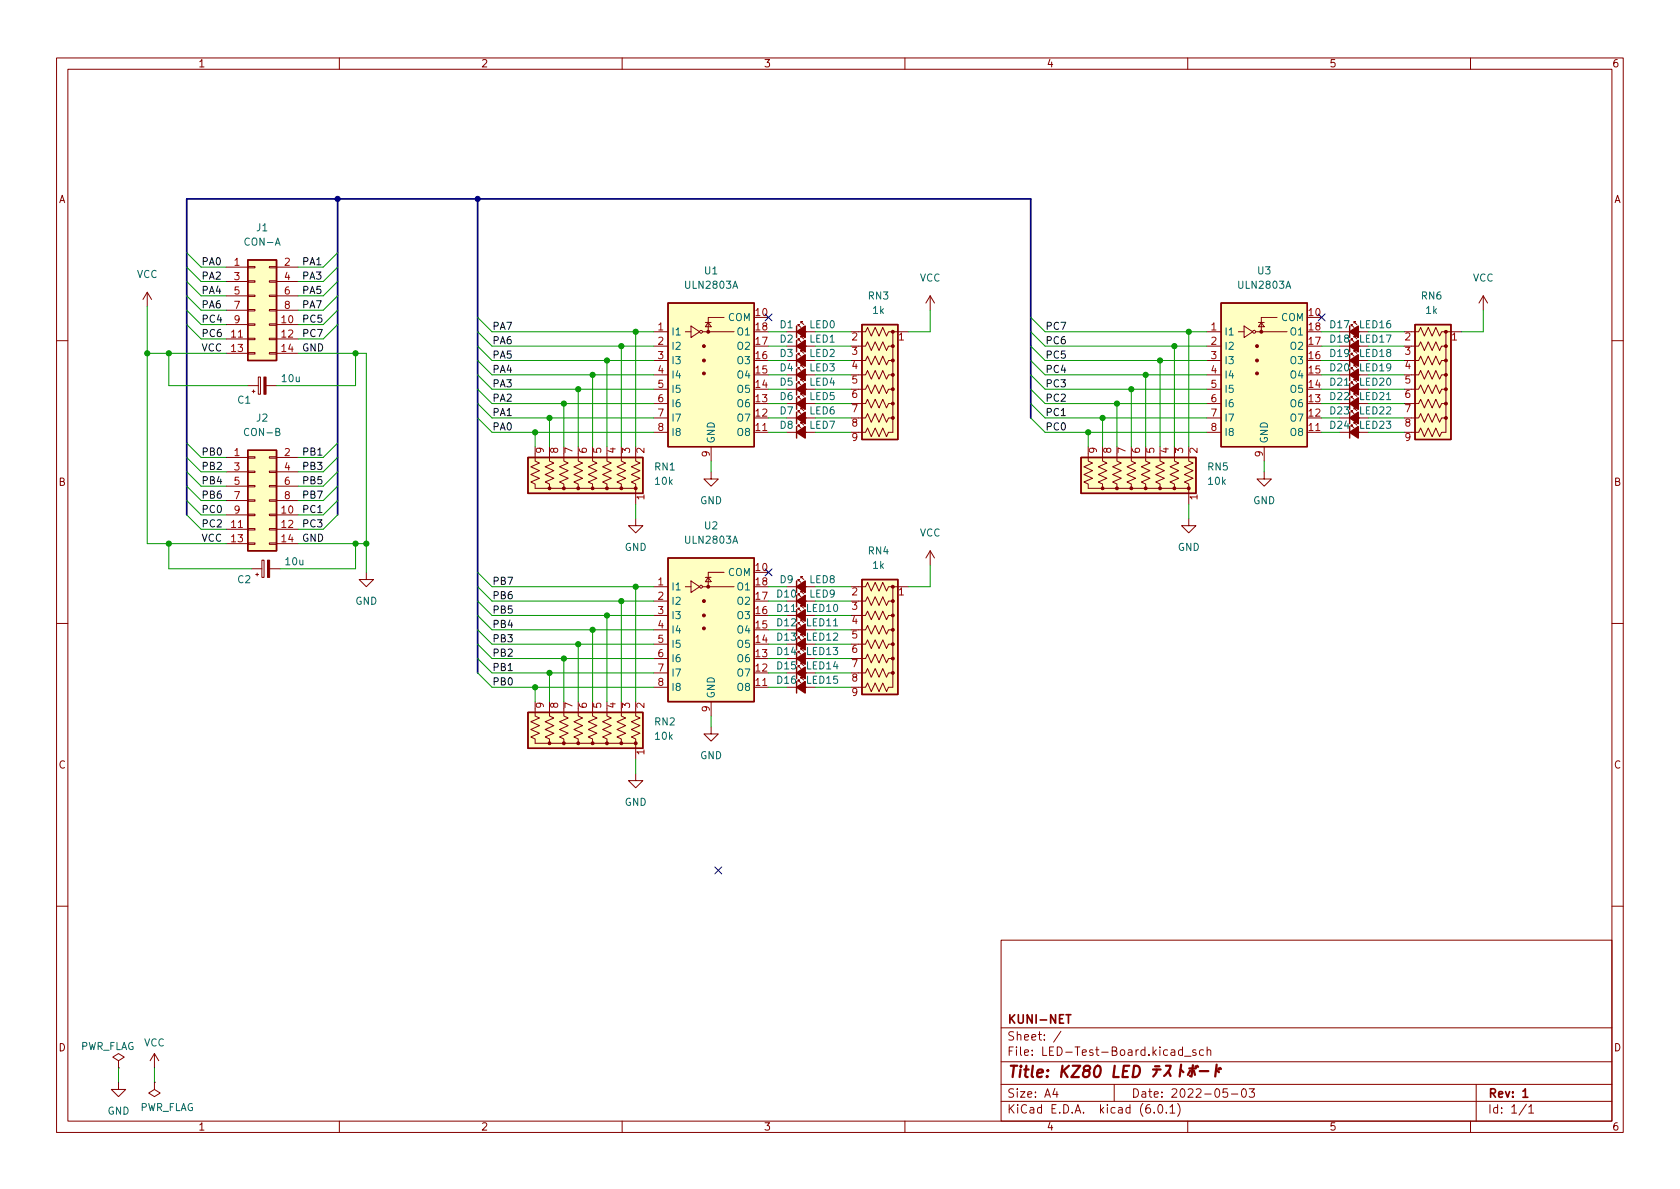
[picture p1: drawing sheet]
<svg xmlns="http://www.w3.org/2000/svg" width="297mm" height="210mm" viewBox="0 0 297 210" stroke-linecap="round" stroke-linejoin="round" font-family="sans-serif">
<g fill="none" stroke="#840000" stroke-width=".18">
<path d="M10 10.2h277v190.1h-277zM12 12.2h273v186.1h-273zM60 10.2v2M110 10.2v2M160 10.2v2M210 10.2v2M260 10.2v2M26 51.7l-.7 1.3M26 51.7v2.5M26 51.7l.8 1.3M40 47.2h3.8M40 57.4h3.8"/>
<path d="M40 59.9h3.8M40 49.8h3.8M40 52.3h3.8M40 54.9h3.8M43.8 59.8h1.3v.3h-1.3zM43.8 57.3h1.3v.2h-1.3zM43.8 54.7h1.3v.3h-1.3zM43.8 52.2h1.3v.2h-1.3zM43.8 49.7h1.3v.2h-1.3zM43.8 47.1h1.3v.3h-1.3zM47.6 59.8h1.3v.3h-1.3zM47.6 57.3h1.3v.2h-1.3z"/>
<path d="M47.6 54.7h1.3v.3h-1.3zM47.6 52.2h1.3v.2h-1.3zM47.6 49.7h1.3v.2h-1.3zM47.6 47.1h1.3v.3h-1.3zM48.9 47.2h3.8M48.9 57.4h3.8M48.9 59.9h3.8M48.9 49.8h3.8M48.9 52.3h3.8M48.9 54.9h3.8M115.6 58.7h2.5M121.2 58.7h1"/>
<path d="M122.2 57.7l1.5 1-1.5 1zM124.2 58.7h5.6M124.7 57h1M125.2 57l.5 .8h-1zM128 56.1h-2.8v2.6M139.1 58.7h5M141.1 57.7v-.3h.3h-.3l.5 .5M141.6 59.7v-.3h.3h-.3l.5 .5M141.6 57.1v-.2h.3h-.3l.5 .5M151.8 58.7h1.2l.4-.8 .7 1.5 .6-1.5 .7 1.5 .7-1.5 .6 1.5 .4-.7h.8v17.7h-.8l-.4 .8-.6-1.5-.7 1.5-.7-1.5-.6 1.5-.7-1.5-.4 .7h-1.2M158.1 58.7h2.6M164.5 52.3v2.6"/>
<path d="M164.5 52.3l-.8 1.3M164.5 52.3l.7 1.3M213.4 58.7h2.5M218.9 58.7h1.1M220 57.7l1.5 1-1.5 1zM222 58.7h5.6M222.5 57h1M223 57l.5 .8h-1zM225.8 56.1h-2.8v2.6M236.9 58.7h3.5M238.9 57.7v-.3h.2h-.2l.5 .5M239.4 59.7v-.3h.2h-.2l.5 .5"/>
<path d="M239.4 57.1v-.2h.2h-.2l.5 .5M249.6 58.7h1.2l.4-.8 .6 1.5 .7-1.5 .7 1.5 .7-1.5 .6 1.5 .4-.7h.8v17.7h-.8l-.4 .8-.6-1.5-.7 1.5-.7-1.5-.7 1.5-.6-1.5-.4 .7h-1.2M255.9 58.7h2.5M262.3 52.3l-.8 1.3M262.3 52.3v2.6M262.3 52.3l.7 1.3M10 60.2h2M40 62.5h3.8M43.8 62.4h1.3v.2h-1.3zM43.8 68.2h1.9M44.6 69.2h.5M44.8 69v.5"/>
<path d="M45.7 66.7h.4v3h-.4zM47 68.2h1.9M47.6 62.4h1.3v.2h-1.3zM48.9 62.5h3.8M115.6 76.4h2.5M115.6 61.2h2.5M115.6 63.7h2.5M115.6 66.3h2.5M115.6 68.8h2.5M115.6 71.4h2.5M115.6 73.9h2.5M125.7 79v2.5"/>
<path d="M133.3 76.4h2.6M139.1 76.4h5M139.1 61.2h5M139.1 63.7h5M139.1 66.3h5M139.1 68.8h5M139.1 71.4h5M139.1 73.9h5M141.1 62.7v-.2h.3h-.3l.5 .5M141.1 67.8v-.2h.3h-.3l.5 .5M141.1 65.3v-.3h.3h-.3l.5 .5M141.1 75.4v-.2h.3h-.3l.5 .5"/>
<path d="M141.1 60.2v-.3h.3h-.3l.5 .5M141.1 70.4v-.3h.3h-.3l.5 .5M141.1 72.9v-.3h.3h-.3l.5 .5M141.6 62.2v-.2h.3h-.3l.5 .5M141.6 67.3v-.2h.3h-.3l.5 .5M141.6 64.8v-.3h.3h-.3l.5 .5M141.6 74.9v-.2h.3h-.3l.5 .5M141.6 69.8v-.2h.3h-.3l.5 .5M141.6 72.4v-.3h.3h-.3l.5 .5M151.8 61.2h1.2l.4-.8 .7 1.6 .6-1.6 .7 1.6 .7-1.6 .6 1.6 .4-.8h.8M151.8 63.7h1.2l.4-.7 .7 1.5 .6-1.5 .7 1.5 .7-1.5 .6 1.5 .4-.8h.8M151.8 66.3h1.2l.4-.8 .7 1.6 .6-1.6 .7 1.6 .7-1.6 .6 1.6 .4-.8h.8"/>
<path d="M151.8 68.8h1.2l.4-.7 .7 1.5 .6-1.5 .7 1.5 .7-1.5 .6 1.5 .4-.8h.8M151.8 71.4h1.2l.4-.8 .7 1.5 .6-1.5 .7 1.5 .7-1.5 .6 1.5 .4-.7h.8M151.8 73.9h1.2l.4-.8 .7 1.6 .6-1.6 .7 1.6 .7-1.6 .6 1.6 .4-.8h.8M213.4 76.4h2.5M213.4 61.2h2.5M213.4 63.7h2.5M213.4 66.3h2.5M213.4 68.8h2.5M213.4 71.4h2.5M213.4 73.9h2.5M223.5 79v2.5M231.1 76.4h2.6"/>
<path d="M236.9 76.4h3.5M236.9 68.8h3.5M236.9 71.4h5M238.6 61.2h3.3M238.6 63.7h1.8M238.6 66.3h1.8M238.6 73.9h3.3M238.9 72.9v-.3h.2h-.2l.5 .5M238.9 70.4v-.3h.2h-.2l.5 .5M238.9 65.3v-.3h.2h-.2l.5 .5M238.9 60.2v-.3h.2h-.2l.5 .5M238.9 67.8v-.2h.2h-.2l.5 .5"/>
<path d="M238.9 62.7v-.2h.2h-.2l.5 .5M238.9 75.4v-.2h.2h-.2l.5 .5M239.4 72.4v-.3h.2h-.2l.5 .5M239.4 69.8v-.2h.2h-.2l.5 .5M239.4 64.8v-.3h.2h-.2l.5 .5M239.4 67.3v-.2h.2h-.2l.5 .5M239.4 62.2v-.2h.2h-.2l.5 .5M239.4 74.9v-.2h.2h-.2l.5 .5M249.6 61.2h1.2l.4-.8 .6 1.6 .7-1.6 .7 1.6 .7-1.6 .6 1.6 .4-.8h.8M249.6 63.7h1.2l.4-.7 .6 1.5 .7-1.5 .7 1.5 .7-1.5 .6 1.5 .4-.8h.8M249.6 66.3h1.2l.4-.8 .6 1.6 .7-1.6 .7 1.6 .7-1.6 .6 1.6 .4-.8h.8M249.6 68.8h1.2l.4-.7 .6 1.5 .7-1.5 .7 1.5 .7-1.5 .6 1.5 .4-.8h.8"/>
<path d="M249.6 71.4h1.2l.4-.8 .6 1.5 .7-1.5 .7 1.5 .7-1.5 .6 1.5 .4-.7h.8M249.6 73.9h1.2l.4-.8 .6 1.6 .7-1.6 .7 1.6 .7-1.6 .6 1.6 .4-.8h.8M285 60.2h2M40 80.9h3.8M40 91.1h3.8M40 93.6h3.8M40 96.1h3.8M40 83.4h3.8M40 86h3.8M40 88.5h3.8M43.8 96h1.3v.3h-1.3zM43.8 93.5h1.3v.2h-1.3z"/>
<path d="M43.8 90.9h1.3v.3h-1.3zM43.8 88.4h1.3v.2h-1.3zM43.8 85.8h1.3v.3h-1.3zM43.8 83.3h1.3v.3h-1.3zM43.8 80.8h1.3v.2h-1.3zM46.3 99.1h.4v3h-.4zM47.6 96h1.3v.3h-1.3zM47.6 93.5h1.3v.2h-1.3zM47.6 90.9h1.3v.3h-1.3zM47.6 88.4h1.3v.2h-1.3zM47.6 85.8h1.3v.3h-1.3zM47.6 83.3h1.3v.3h-1.3z"/>
<path d="M47.6 80.8h1.3v.2h-1.3zM48.9 80.9h3.8M48.9 91.1h3.8M48.9 93.6h3.8M48.9 96.1h3.8M48.9 83.4h3.8M48.9 86h3.8M48.9 88.5h3.8M94.6 80.3v1.2l.8 .4-1.5 .6 1.5 .7-1.5 .7 1.5 .7-1.5 .6 .7 .4v.8h17.8v-.8l-.8-.4 1.6-.6-1.6-.7 1.6-.7-1.6-.7 1.6-.6-.8-.4v-1.2M97.2 80.3v1.2l.7 .4-1.5 .6 1.5 .7-1.5 .7 1.5 .7-1.5 .6 .8 .4v.8M99.7 80.3v1.2l.8 .4-1.6 .6 1.6 .7-1.6 .7 1.6 .7-1.6 .6 .8 .4v.8M102.2 80.3v1.2l.8 .4-1.5 .6 1.5 .7-1.5 .7 1.5 .7-1.5 .6 .7 .4v.8"/>
<path d="M104.8 80.3v1.2l.7 .4-1.5 .6 1.5 .7-1.5 .7 1.5 .7-1.5 .6 .8 .4v.8M107.3 80.3v1.2l.8 .4-1.5 .6 1.5 .7-1.5 .7 1.5 .7-1.5 .6 .7 .4v.8M109.9 80.3v1.2l.7 .4-1.5 .6 1.5 .7-1.5 .7 1.5 .7-1.5 .6 .8 .4v.8M112.4 91.7v1.3h1.3l-1.3 1.2-1.3-1.2h1.3M112.4 86.6v2.5M125.7 83.4v1.3h1.3l-1.3 1.3-1.2-1.3h1.2M164.5 97.4l-.8 1.3M164.5 97.4v2.5M164.5 97.4l.7 1.3M192.4 80.3v1.2l.8 .4-1.6 .6 1.6 .7-1.6 .7 1.6 .7-1.6 .6 .8 .4v.8h17.8v-.8l-.8-.4 1.5-.6-1.5-.7 1.5-.7-1.5-.7 1.5-.6-.7-.4v-1.2M194.9 80.3v1.2l.8 .4-1.5 .6 1.5 .7-1.5 .7 1.5 .7-1.5 .6 .7 .4v.8M197.5 80.3v1.2l.7 .4-1.5 .6 1.5 .7-1.5 .7 1.5 .7-1.5 .6 .8 .4v.8"/>
<path d="M200 80.3v1.2l.8 .4-1.5 .6 1.5 .7-1.5 .7 1.5 .7-1.5 .6 .7 .4v.8M202.6 80.3v1.2l.7 .4-1.5 .6 1.5 .7-1.5 .7 1.5 .7-1.5 .6 .8 .4v.8M205.1 80.3v1.2l.8 .4-1.6 .6 1.6 .7-1.6 .7 1.6 .7-1.6 .6 .8 .4v.8M207.6 80.3v1.2l.8 .4-1.5 .6 1.5 .7-1.5 .7 1.5 .7-1.5 .6 .7 .4v.8M210.2 91.7v1.3h1.3l-1.3 1.2-1.3-1.2h1.3M210.2 86.6v2.5M223.5 83.4v1.3h1.3l-1.3 1.3-1.3-1.3h1.3M10 110.2h2M44.4 100.6h1.9M45.2 101.6h.5M45.5 101.3v.5M47.7 100.6h1.8"/>
<path d="M64.8 101.2v1.3h1.2l-1.2 1.3-1.3-1.3h1.3M115.6 116.5h2.5M115.6 113.9h2.5M115.6 106.3h2.5M115.6 103.8h2.5M115.6 108.8h2.5M115.6 111.4h2.5M115.6 119h2.5M121.2 103.8h1M122.2 102.7l1.5 1.1-1.5 1zM124.2 103.8h5.6M124.7 102.1h1"/>
<path d="M125.2 102.1l.5 .8h-1zM128 101.2h-2.8v2.6M139.1 116.5h3.5M139.1 103.8h5M139.1 108.8h3.5M139.1 111.4h5M140.8 113.9h3.3M140.8 106.3h3.3M140.8 119h3.3M141.1 115.4v-.2h.3h-.3l.5 .5M141.1 112.9v-.3h.3h-.3l.5 .6M141.1 105.3v-.3h.3h-.3l.5 .5"/>
<path d="M141.1 102.7v-.2h.3h-.3l.5 .5M141.1 107.8v-.2h.3h-.3l.5 .5M141.1 110.4v-.3h.3h-.3l.5 .5M141.1 118v-.3h.3h-.3l.5 .5M141.6 114.9v-.2h.3h-.3l.5 .5M141.6 112.4v-.3h.3h-.3l.5 .5M141.6 104.8v-.3h.3h-.3l.5 .5M141.6 102.2v-.2h.3h-.3l.5 .5M141.6 107.3v-.2h.3h-.3l.5 .5M141.6 109.8v-.2h.3h-.3l.5 .5M141.6 117.5v-.3h.3h-.3l.5 .5M151.8 103.8h1.2l.4-.8 .7 1.5 .6-1.5 .7 1.5 .7-1.5 .6 1.5 .4-.7h.8v17.7h-.8l-.4 .8-.6-1.5-.7 1.5-.7-1.5-.6 1.5-.7-1.5-.4 .7h-1.2"/>
<path d="M151.8 106.3h1.2l.4-.8 .7 1.6 .6-1.6 .7 1.6 .7-1.6 .6 1.6 .4-.8h.8M151.8 108.8h1.2l.4-.7 .7 1.5 .6-1.5 .7 1.5 .7-1.5 .6 1.5 .4-.8h.8M151.8 111.4h1.2l.4-.8 .7 1.5 .6-1.5 .7 1.5 .7-1.5 .6 1.5 .4-.7h.8M151.8 113.9h1.2l.4-.7 .7 1.5 .6-1.5 .7 1.5 .7-1.5 .6 1.5 .4-.8h.8M151.8 116.5h1.2l.4-.8 .7 1.5 .6-1.5 .7 1.5 .7-1.5 .6 1.5 .4-.7h.8M151.8 119h1.2l.4-.8 .7 1.6 .6-1.6 .7 1.6 .7-1.6 .6 1.6 .4-.8h.8M158.1 103.8h2.6M285 110.2h2M94.6 125.3v1.3l.8 .4-1.5 .6 1.5 .7-1.5 .7 1.5 .7-1.5 .6 .7 .4v.7h17.8v-.7l-.8-.4 1.6-.6-1.6-.7 1.6-.7-1.6-.7 1.6-.6-.8-.4v-1.3M97.2 125.3v1.3l.7 .4-1.5 .6 1.5 .7-1.5 .7 1.5 .7-1.5 .6 .8 .4v.7M99.7 125.3v1.3l.8 .4-1.6 .6 1.6 .7-1.6 .7 1.6 .7-1.6 .6 .8 .4v.7M102.2 125.3v1.3l.8 .4-1.5 .6 1.5 .7-1.5 .7 1.5 .7-1.5 .6 .7 .4v.7"/>
<path d="M104.8 125.3v1.3l.7 .4-1.5 .6 1.5 .7-1.5 .7 1.5 .7-1.5 .6 .8 .4v.7M107.3 125.3v1.3l.8 .4-1.5 .6 1.5 .7-1.5 .7 1.5 .7-1.5 .6 .7 .4v.7M109.9 125.3v1.3l.7 .4-1.5 .6 1.5 .7-1.5 .7 1.5 .7-1.5 .6 .8 .4v.7M112.4 136.8v1.2h1.3l-1.3 1.3-1.3-1.3h1.3M112.4 131.7v2.5M115.6 121.5h2.5M125.7 128.5v1.3h1.3l-1.3 1.3-1.2-1.3h1.2M125.7 124.1v2.5M133.3 121.5h2.6M140.8 121.5h1.8M141.1 120.5v-.2h.3h-.3l.5 .5M141.6 120v-.2h.3h-.3l.5 .5"/>
<path d="M10 160.2h2M177 166.3h108v32h-108zM285 160.2h2M21 187.6l1-.7-1-.6-1.1 .6 1.1 .7v1.2M21 188.8h.1M21 191.4v1.3h1.2l-1.2 1.2-1.3-1.2h1.3M27.3 191.4v1.3l1 .6-1 .6-1-.6 1-.6M27.3 191.4h.1M27.3 186.3l-.8 1.3M27.3 186.3v2.5M27.3 186.3l.8 1.3M60 198.3v2"/>
<path d="M110 198.3v2M160 198.3v2M177 194.8h108M177 191.8h108M177 187.8h108M177 181.8h108M186.5 192.5l-.4 1h1M186.9 193v1M187.6 182.4l-1.3 1.9M197 191.8v3M204.1 196.7v.1M204.9 195.4l.2-.1a.81 .81 0 0 1 .6 .7 .81 .81 0 0 1-.3 .8h-.2a.81 .81 0 0 1-.6-.6 .81 .81 0 0 1 .3-.8z"/>
<path d="M206.2 196.7v.1M206.9 195.8l.4-.5v1.5M206.9 196.8h.8M208.2 195.1a1.72 1.72 0 0 1 0 2.3M209.1 185.7l-.5-.1-.2 .3v.4l.1 .3h.6M209.1 185.1v1.5M209.4 186.8h1.2M210 198.3v2M211.4 185.7l-.3-.1-.2 .2v.3l.5 .1v.4h-.5M212.8 185.7l-.4-.1-.3 .3v.4l.1 .3h.6M213.4 185.8l.2-.2 .4 .1 .1 .9M213.4 185.1v1.5"/>
<path d="M217 192.5h-.7l-.1 .7 .2-.1 .5 .1 .2 .2-.1 .5-.2 .1-.6-.1M217.7 193.5h1.2M219.7 192.6l.2-.1a.81 .81 0 0 1 .5 .7 .81 .81 0 0 1-.3 .8h-.1a.81 .81 0 0 1-.6-.6 .81 .81 0 0 1 .3-.8zM220.9 192.5h.9l-.5 .6 .4 .1v.7l-.2 .1h-.4l-.2-.1M260 198.3v2M261 191.8v6.5M269.9 195.3l-1.3 1.9M270.3 195.8l.4-.5v1.5M270.3 196.8h.9"/>
<circle cx="124" cy="58.7" r=".25"/>
<circle cx="221.7" cy="58.7" r=".25"/>
<circle cx="124" cy="103.8" r=".25"/>
</g>
<path d="M188.5 179.4h.8M188.9 179.4v1.5M269.3 193l.4-.5v1.5M269.3 194h.8" fill="none" stroke="#840000" stroke-width=".3"/>
<g fill="none" stroke="#840000" stroke-width=".4">
<path d="M178.7 188.5h1.2M179.3 188.5l-.3 2M180.4 189.1l-.1 1.4M180.5 188.5l-.1 .1 .1 .1 .1-.1-.1-.1v.2M181.1 189.1h.8M181.5 188.5l-.2 1.7v.2l.4 .1M182.6 188.5l-.2 1.7 .3 .3M183.4 189.8l1-.2-.1-.4-.5-.1-.3 .3-.1 1 .2 .1 .6-.1M185.2 190.3v.1l-.1 .1-.1-.1 .2-.1-.1 .2M185.3 189.2l.1 .1-.1 .1-.1-.1 .1-.1v.2M187.9 188.5l-.3 2M188 189.3l.8 1.2"/>
<path d="M189 188.5l-1.3 1.1M189.7 188.5h1.3l-1.6 2h1.4M191.9 189.3l-.2-.2a.44 .44 0 0 1 .3-.6h.4l.3 .2a.44 .44 0 0 1-.4 .6 .66 .66 0 0 0-.7 .3 .66 .66 0 0 0 0 .8 .65 .65 0 0 0 .9-.1 .65 .65 0 0 0 0-.9l-.2-.1M193.7 188.7a.46 .46 0 0 1 .5-.2 .46 .46 0 0 1 .4 .3 1.15 1.15 0 0 1-.8 1.7l-.2-.1a1.54 1.54 0 0 1 .1-1.7zM197.1 188.5l-.3 2h1M198.6 189.4h.7M199.7 188.5h-1l-.2 2h.9M200.5 188.5h.5a1.08 1.08 0 0 1 .6 1 1.08 1.08 0 0 1-.8 1h-.5zM203.9 189.1h1.3M204.2 188.6h.8M204.5 189.1v.5l-.6 .8M206.1 188.5h.9l-.4 .9-.8 .9"/>
<path d="M206.6 189.5l.4 .8M208.7 189.1l.5 .5M208.8 188.3l-.2 2.1M210.3 188.9h1.1M210.4 189.3l-.4 .8M210.9 188.4l-.2 2-.3-.1M211.1 189.3l.2 .8M211.4 188.6l.1 .1M211.7 188.5l.1 .2M212.1 189.4h1.5M215 189.1l.5 .5M215.1 188.3l-.2 2.1"/>
<path d="M215.4 188.9l.2 .2M215.7 188.8l.2 .2"/>
</g>
<g fill="none" stroke="#840000" stroke-width=".25">
<path d="M43.8 46h5.1v17.7h-5.1zM118.1 53.6h15.2v25.4h-15.2zM140.8 57.7v2M152.4 57.4h6.3v20.3h-6.3zM215.9 53.6h15.2v25.4h-15.2zM238.6 57.7v2M250.2 57.4h6.3v20.3h-6.3zM43.8 79.6h5.1v17.8h-5.1zM140.8 60.2v2M140.8 62.7v2.1M140.8 65.3v2M140.8 67.8v2"/>
<path d="M140.8 70.4v2M140.8 72.9v2M140.8 75.4v2.1M238.6 60.2v2M238.6 62.7v2.1M238.6 65.3v2M238.6 67.8v2M238.6 70.4v2M238.6 72.9v2M238.6 75.4v2.1M93.3 80.9h20.4v6.3h-20.4zM118.1 98.7h15.2v25.4h-15.2z"/>
<path d="M191.1 80.9h20.4v6.3h-20.4zM140.8 102.7v2.1M140.8 105.3v2M140.8 107.8v2M140.8 110.4v2M140.8 112.9v2M140.8 115.4v2.1M140.8 118v2M152.4 102.5h6.3v20.3h-6.3zM93.3 126h20.4v6.3h-20.4zM140.8 120.5v2"/>
</g>
<g fill="#840000" stroke="#840000" stroke-width=".25">
<path d="M140.8 116.5l1.6-1.1v2.1z"/>
<path d="M140.8 113.9l1.6-1v2z"/>
<path d="M238.6 73.9l1.6-1v2z"/>
<path d="M238.6 71.4l1.6-1v2z"/>
<path d="M140.8 106.3l1.6-1v2z"/>
<path d="M140.8 103.8l1.6-1.1v2.1z"/>
<path d="M140.8 108.8l1.6-1v2z"/>
<path d="M140.8 111.4l1.6-1v2z"/>
<path d="M140.8 119l1.6-1v2z"/>
<path d="M140.8 63.7l1.6-1v2.1z"/>
<path d="M140.8 121.5l1.6-1v2z"/>
<path d="M140.8 68.8l1.6-1v2z"/>
<path d="M140.8 66.3l1.6-1v2z"/>
<path d="M140.8 76.4l1.6-1v2.1z"/>
<path d="M238.6 66.3l1.6-1v2z"/>
<path d="M140.8 61.2l1.6-1v2z"/>
<path d="M238.6 61.2l1.6-1v2z"/>
<path d="M238.6 58.7l1.6-1v2z"/>
<path d="M140.8 58.7l1.6-1v2z"/>
<path d="M140.8 71.4l1.6-1v2z"/>
<path d="M238.6 68.8l1.6-1v2z"/>
<path d="M238.6 63.7l1.6-1v2.1z"/>
<path d="M140.8 73.9l1.6-1v2z"/>
<path d="M238.6 76.4l1.6-1v2.1z"/>
</g>
<g fill="#ffffc2" stroke="#ffffc2" stroke-width=".18">
<path d="M118.1 53.6h15.2v25.4h-15.2z"/>
<path d="M43.8 46h5.1v17.7h-5.1z"/>
<path d="M215.9 53.6h15.2v25.4h-15.2z"/>
<path d="M250.2 57.4h6.3v20.3h-6.3z"/>
<path d="M152.4 102.5h6.3v20.3h-6.3z"/>
<path d="M118.1 98.7h15.2v25.4h-15.2z"/>
<path d="M93.3 80.9h20.4v6.3h-20.4z"/>
<path d="M152.4 57.4h6.3v20.3h-6.3z"/>
<path d="M43.8 79.6h5.1v17.8h-5.1z"/>
<path d="M93.3 126h20.4v6.3h-20.4z"/>
<path d="M191.1 80.9h20.4v6.3h-20.4z"/>
</g>
<g fill="#840000" stroke="#840000" stroke-width=".18">
<path d="M46.7 66.7h.3v3h-.3z"/>
<path d="M47.3 99.1h.4v3h-.4z"/>
<circle cx="124.5" cy="66" r=".25"/>
<circle cx="124.5" cy="63.7" r=".25"/>
<circle cx="124.5" cy="61.2" r=".25"/>
<circle cx="125.2" cy="58.7" r=".25"/>
<circle cx="222.2" cy="66" r=".25"/>
<circle cx="222.2" cy="63.7" r=".25"/>
<circle cx="222.2" cy="61.2" r=".25"/>
<circle cx="223" cy="58.7" r=".25"/>
<circle cx="255.7" cy="58.7" r=".25"/>
<circle cx="255.7" cy="61.2" r=".25"/>
<circle cx="255.7" cy="63.7" r=".25"/>
<circle cx="255.7" cy="66.3" r=".25"/>
<circle cx="255.7" cy="68.8" r=".25"/>
<circle cx="255.7" cy="71.4" r=".25"/>
<circle cx="255.7" cy="73.9" r=".25"/>
<circle cx="157.9" cy="103.8" r=".25"/>
<circle cx="157.9" cy="106.3" r=".25"/>
<circle cx="157.9" cy="108.8" r=".25"/>
<circle cx="157.9" cy="111.4" r=".25"/>
<circle cx="157.9" cy="113.9" r=".25"/>
<circle cx="157.9" cy="116.5" r=".25"/>
<circle cx="157.9" cy="119" r=".25"/>
<circle cx="124.5" cy="111.1" r=".25"/>
<circle cx="124.5" cy="108.8" r=".25"/>
<circle cx="124.5" cy="106.3" r=".25"/>
<circle cx="125.2" cy="103.8" r=".25"/>
<circle cx="112.4" cy="86.4" r=".25"/>
<circle cx="109.9" cy="86.4" r=".25"/>
<circle cx="107.3" cy="86.4" r=".25"/>
<circle cx="104.8" cy="86.4" r=".25"/>
<circle cx="102.2" cy="86.4" r=".25"/>
<circle cx="99.7" cy="86.4" r=".25"/>
<circle cx="97.2" cy="86.4" r=".25"/>
<circle cx="157.9" cy="58.7" r=".25"/>
<circle cx="157.9" cy="61.2" r=".25"/>
<circle cx="157.9" cy="63.7" r=".25"/>
<circle cx="157.9" cy="66.3" r=".25"/>
<circle cx="157.9" cy="68.8" r=".25"/>
<circle cx="157.9" cy="71.4" r=".25"/>
<circle cx="157.9" cy="73.9" r=".25"/>
<circle cx="112.4" cy="131.4" r=".25"/>
<circle cx="109.9" cy="131.4" r=".25"/>
<circle cx="107.3" cy="131.4" r=".25"/>
<circle cx="104.8" cy="131.4" r=".25"/>
<circle cx="102.2" cy="131.4" r=".25"/>
<circle cx="99.7" cy="131.4" r=".25"/>
<circle cx="97.2" cy="131.4" r=".25"/>
<circle cx="210.2" cy="86.4" r=".25"/>
<circle cx="207.6" cy="86.4" r=".25"/>
<circle cx="205.1" cy="86.4" r=".25"/>
<circle cx="202.6" cy="86.4" r=".25"/>
<circle cx="200" cy="86.4" r=".25"/>
<circle cx="197.5" cy="86.4" r=".25"/>
<circle cx="194.9" cy="86.4" r=".25"/>
</g>
<path d="M59.7 35.2v55.9M84.5 35.2v83.8M182.2 73.9v-38.7h-149.2v55.9" fill="none" stroke="#000084" stroke-width=".3"/>
<g fill="none" stroke="#009600" stroke-width=".18">
<path d="M26 54.2v41.9h14M33 54.9l2.6 2.5h4.4M33 52.3l2.6 2.6h4.4M33 47.2l2.6 2.6h4.4M33 49.8l2.6 2.5h4.4M33 44.7l2.6 2.5h4.4M33 57.4l2.6 2.5h4.4M59.7 54.9l-2.6 2.5h-4.4M59.7 52.3l-2.6 2.6h-4.4M59.7 47.2l-2.6 2.6h-4.4M59.7 49.8l-2.6 2.5h-4.4M59.7 44.7l-2.6 2.5h-4.4"/>
<path d="M59.7 57.4l-2.6 2.5h-4.4M84.5 56.1l2.5 2.6h28.6M84.5 58.7l2.5 2.5h28.6M112.4 58.7v20.3M135.9 58.7h3.2M144.1 58.7h6.4M164.5 54.9v3.8h-3.8M182.2 56.1l2.6 2.6h28.6M182.2 58.7l2.6 2.5h28.6M210.2 58.7v20.3M233.7 58.7h3.2M241.9 58.7h6.4"/>
<path d="M262.3 54.9v3.8h-3.9M26 62.5h14M29.8 62.5v5.7h14M33 78.4l2.6 2.5h4.4M52.7 62.5h12.1v38.7M59.7 78.4l-2.6 2.5h-4.4M62.9 62.5v5.7h-14M84.5 63.7l2.5 2.6h28.6M84.5 61.2l2.5 2.5h28.6M84.5 68.8l2.5 2.6h28.6M84.5 71.4l2.5 2.5h28.6M84.5 66.3l2.5 2.5h28.6"/>
<path d="M84.5 73.9l2.5 2.5h28.6M94.6 76.4v2.6M97.2 73.9v5.1M99.7 71.4v7.6M102.2 68.8v10.2M104.8 66.3v12.7M107.3 63.7v15.3M109.9 61.2v17.8M135.9 66.3h3.2M135.9 63.7h3.2M135.9 61.2h3.2M135.9 71.4h3.2"/>
<path d="M135.9 73.9h3.2M135.9 68.8h3.2M135.9 76.4h3.2M144.1 66.3h6.4M144.1 63.7h6.4M144.1 61.2h6.4M144.1 71.4h6.4M144.1 73.9h6.4M144.1 68.8h6.4M144.1 76.4h6.4M182.2 63.7l2.6 2.6h28.6M182.2 61.2l2.6 2.5h28.6"/>
<path d="M182.2 68.8l2.6 2.6h28.6M182.2 71.4l2.6 2.5h28.6M182.2 66.3l2.6 2.5h28.6M182.2 73.9l2.6 2.5h28.6M192.4 76.4v2.6M194.9 73.9v5.1M197.5 71.4v7.6M200 68.8v10.2M202.6 66.3v12.7M205.1 63.7v15.3M207.6 61.2v17.8M233.7 66.3h3.2"/>
<path d="M233.7 63.7h3.2M233.7 61.2h3.2M233.7 71.4h3.2M233.7 73.9h3.2M233.7 68.8h3.2M233.7 76.4h3.2M241.9 66.3h6.4M241.9 63.7h6.4M241.9 61.2h6.4M241.9 71.4h6.4M241.9 73.9h6.4M241.9 68.8h6.4"/>
<path d="M241.9 76.4h6.4M29.8 96.1v4.5h14.6M33 91.1l2.6 2.5h4.4M33 86l2.6 2.5h4.4M33 83.4l2.6 2.6h4.4M33 80.9l2.6 2.5h4.4M33 88.5l2.6 2.6h4.4M52.7 96.1h12.1M59.7 91.1l-2.6 2.5h-4.4M59.7 86l-2.6 2.5h-4.4M59.7 83.4l-2.6 2.6h-4.4M59.7 80.9l-2.6 2.5h-4.4"/>
<path d="M59.7 88.5l-2.6 2.6h-4.4M62.9 96.1v4.5h-13.4M112.4 89.1v2.6M125.7 81.5v1.9M164.5 99.9v3.9h-3.8M210.2 89.1v2.6M223.5 81.5v1.9M84.5 101.2l2.5 2.6h28.6M84.5 106.3l2.5 2.5h28.6M84.5 108.8l2.5 2.6h28.6M84.5 103.8l2.5 2.5h28.6M84.5 116.5l2.5 2.5h28.6"/>
<path d="M84.5 119l2.5 2.5h28.6M84.5 113.9l2.5 2.6h28.6M84.5 111.4l2.5 2.5h28.6M97.2 119v5.1M99.7 116.5v7.6M102.2 113.9v10.2M104.8 111.4v12.7M107.3 108.8v15.3M109.9 106.3v17.8M112.4 103.8v20.3M135.9 103.8h3.2M135.9 108.8h3.2"/>
<path d="M135.9 111.4h3.2M135.9 106.3h3.2M135.9 119h3.2M135.9 116.5h3.2M135.9 113.9h3.2M144.1 103.8h6.4M144.1 108.8h6.4M144.1 111.4h6.4M144.1 106.3h6.4M144.1 119h6.4M144.1 116.5h6.4M144.1 113.9h6.4"/>
<path d="M94.6 121.5v2.6M112.4 134.2v2.6M125.7 126.6v1.9M135.9 121.5h3.2M144.1 121.5h6.4M21 188.8v2.6M27.3 188.8v2.6"/>
</g>
<path d="M135.3 55.5l1.2 1.2M136.5 55.5l-1.2 1.2M233.1 55.5l1.2 1.2M234.3 55.5l-1.2 1.2M135.3 100.6l1.2 1.2M136.5 100.6l-1.2 1.2M126.4 153.3l1.2 1.2M127.6 153.3l-1.2 1.2" fill="none" stroke="#000084" stroke-width=".18"/>
<g fill="#000084" stroke="#000084" stroke-width=".18">
<circle cx="59.7" cy="35.2" r=".46"/>
<circle cx="84.5" cy="35.2" r=".46"/>
</g>
<g fill="#009600" stroke="#009600" stroke-width=".18">
<circle cx="29.8" cy="62.5" r=".46"/>
<circle cx="29.8" cy="96.1" r=".46"/>
<circle cx="62.9" cy="62.5" r=".46"/>
<circle cx="107.3" cy="108.8" r=".46"/>
<circle cx="112.4" cy="103.8" r=".46"/>
<circle cx="109.9" cy="106.3" r=".46"/>
<circle cx="109.9" cy="61.2" r=".46"/>
<circle cx="107.3" cy="63.7" r=".46"/>
<circle cx="26" cy="62.5" r=".46"/>
<circle cx="62.9" cy="96.1" r=".46"/>
<circle cx="64.8" cy="96.1" r=".46"/>
<circle cx="94.6" cy="121.5" r=".46"/>
<circle cx="99.7" cy="116.5" r=".46"/>
<circle cx="97.2" cy="119" r=".46"/>
<circle cx="104.8" cy="111.4" r=".46"/>
<circle cx="102.2" cy="113.9" r=".46"/>
<circle cx="210.2" cy="58.7" r=".46"/>
<circle cx="207.6" cy="61.2" r=".46"/>
<circle cx="205.1" cy="63.7" r=".46"/>
<circle cx="202.6" cy="66.3" r=".46"/>
<circle cx="194.9" cy="73.9" r=".46"/>
<circle cx="192.4" cy="76.4" r=".46"/>
<circle cx="99.7" cy="71.4" r=".46"/>
<circle cx="104.8" cy="66.3" r=".46"/>
<circle cx="102.2" cy="68.8" r=".46"/>
<circle cx="112.4" cy="58.7" r=".46"/>
<circle cx="94.6" cy="76.4" r=".46"/>
<circle cx="97.2" cy="73.9" r=".46"/>
<circle cx="197.5" cy="71.4" r=".46"/>
<circle cx="200" cy="68.8" r=".46"/>
</g>
<g font-size="2.1" fill="#840000">
<text x="178" y="184">Sheet: /</text>
<text x="178" y="181">KUNI-NET</text>
<text x="178" y="186.7">File: LED-Test-Board.kicad_sch</text>
<text x="178" y="196.9">KiCad E.D.A. kicad (6.0.1)</text>
<text x="178" y="194.1">Size: A4</text>
<text x="200" y="194.1">Date: 2022-05-03</text>
<text x="263" y="194.1">Rev: 1</text>
<text x="263" y="196.9">Id: 1/1</text>
</g>
<g font-size="1.8" fill="#840000">
<text x="35" y="11.9">1</text>
<text x="85" y="11.9">2</text>
<text x="135" y="11.9">3</text>
<text x="185" y="11.9">4</text>
<text x="235" y="11.9">5</text>
<text x="285" y="11.9">6</text>
<text x="10.3" y="35.9">A</text>
<text x="285.3" y="35.9">A</text>
<text x="10.3" y="85.9">B</text>
<text x="285.3" y="85.9">B</text>
<text x="10.3" y="135.9">C</text>
<text x="285.3" y="135.9">C</text>
<text x="10.3" y="185.9">D</text>
<text x="285.3" y="185.9">D</text>
<text x="35" y="199.9">1</text>
<text x="85" y="199.9">2</text>
<text x="135" y="199.9">3</text>
<text x="185" y="199.9">4</text>
<text x="235" y="199.9">5</text>
<text x="285" y="199.9">6</text>
</g>
<g font-size="1.8" fill="#006464">
<text x="45.4" y="40.9">J1</text>
<text x="43.5" y="43.4">CON-A</text>
<text x="24.2" y="49.1">VCC</text>
<text x="121.3" y="51">ULN2803A</text>
<text x="124.6" y="48.5">U1</text>
<text x="153.6" y="53">RN3</text>
<text x="162.6" y="49.8">VCC</text>
<text x="219.1" y="51">ULN2803A</text>
<text x="222.4" y="48.5">U3</text>
<text x="251.3" y="53">RN6</text>
<text x="260.4" y="49.8">VCC</text>
<text x="118.6" y="59.3">I1</text>
<text x="128.7" y="56.8">COM</text>
<text x="130.5" y="59.3">O1</text>
<text x="137.9" y="58">D1</text>
<text x="143.2" y="58">LED0</text>
<text x="154.3" y="55.5">1k</text>
<text x="216.4" y="59.3">I1</text>
<text x="226.5" y="56.8">COM</text>
<text x="228.3" y="59.3">O1</text>
<text x="235.2" y="58">D17</text>
<text x="240.5" y="58">LED16</text>
<text x="252.1" y="55.5">1k</text>
<text x="118.6" y="61.8">I2</text>
<text x="118.6" y="64.4">I3</text>
<text x="130.5" y="64.4">O3</text>
<text x="130.5" y="61.8">O2</text>
<text x="137.9" y="63.1">D3</text>
<text x="137.9" y="65.7">D4</text>
<text x="137.9" y="60.6">D2</text>
<text x="143.2" y="63.1">LED2</text>
<text x="143.2" y="65.7">LED3</text>
<text x="143.2" y="60.6">LED1</text>
<text x="216.4" y="61.8">I2</text>
<text x="216.4" y="64.4">I3</text>
<text x="228.3" y="64.4">O3</text>
<text x="228.3" y="61.8">O2</text>
<text x="235.2" y="65.7">D20</text>
<text x="235.2" y="60.6">D18</text>
<text x="235.2" y="63.1">D19</text>
<text x="240.5" y="65.7">LED19</text>
<text x="240.5" y="60.6">LED17</text>
<text x="240.5" y="63.1">LED18</text>
<text x="42" y="71.4">C1</text>
<text x="49.9" y="67.6">10u</text>
<text x="118.6" y="66.9">I4</text>
<text x="118.6" y="69.5">I5</text>
<text x="130.5" y="69.5">O5</text>
<text x="130.5" y="66.9">O4</text>
<text x="137.9" y="68.2">D5</text>
<text x="137.9" y="70.7">D6</text>
<text x="143.2" y="68.2">LED4</text>
<text x="143.2" y="70.7">LED5</text>
<text x="216.4" y="66.9">I4</text>
<text x="216.4" y="69.5">I5</text>
<text x="228.3" y="69.5">O5</text>
<text x="228.3" y="66.9">O4</text>
<text x="235.2" y="70.7">D22</text>
<text x="235.2" y="68.2">D21</text>
<text x="240.5" y="70.7">LED21</text>
<text x="240.5" y="68.2">LED20</text>
<text x="43.5" y="77.1">CON-B</text>
<text x="45.4" y="74.5">J2</text>
<text x="118.6" y="72">I6</text>
<text x="118.6" y="74.5">I7</text>
<text x="118.6" y="77.1">I8</text>
<text x="130.5" y="77.1">O8</text>
<text x="130.5" y="74.5">O7</text>
<text x="130.5" y="72">O6</text>
<text x="137.9" y="75.8">D8</text>
<text x="137.9" y="73.3">D7</text>
<text x="143.2" y="75.8">LED7</text>
<text x="143.2" y="73.3">LED6</text>
<text x="216.4" y="72">I6</text>
<text x="216.4" y="74.5">I7</text>
<text x="216.4" y="77.1">I8</text>
<text x="228.3" y="77.1">O8</text>
<text x="228.3" y="74.5">O7</text>
<text x="228.3" y="72">O6</text>
<text x="235.2" y="73.3">D23</text>
<text x="235.2" y="75.8">D24</text>
<text x="240.5" y="73.3">LED22</text>
<text x="240.5" y="75.8">LED23</text>
<text x="115.8" y="83.2">RN1</text>
<text x="126.4" y="78.5" transform="rotate(-90 126.4 78.5)">GND</text>
<text x="213.6" y="83.2">RN5</text>
<text x="224.2" y="78.5" transform="rotate(-90 224.2 78.5)">GND</text>
<text x="115.9" y="85.7">10k</text>
<text x="123.8" y="89.1">GND</text>
<text x="213.7" y="85.7">10k</text>
<text x="221.6" y="89.1">GND</text>
<text x="124.6" y="93.6">U2</text>
<text x="162.6" y="94.9">VCC</text>
<text x="50.5" y="99.9">10u</text>
<text x="110.4" y="97.4">GND</text>
<text x="121.3" y="96.1">ULN2803A</text>
<text x="128.7" y="101.8">COM</text>
<text x="153.6" y="98">RN4</text>
<text x="154.3" y="100.6">1k</text>
<text x="208.2" y="97.4">GND</text>
<text x="42" y="103.1">C2</text>
<text x="62.8" y="106.9">GND</text>
<text x="118.6" y="104.4">I1</text>
<text x="118.6" y="106.9">I2</text>
<text x="130.5" y="106.9">O2</text>
<text x="130.5" y="104.4">O1</text>
<text x="137.4" y="105.7">D10</text>
<text x="137.9" y="103.1">D9</text>
<text x="143.2" y="105.7">LED9</text>
<text x="143.2" y="103.1">LED8</text>
<text x="118.6" y="109.5">I3</text>
<text x="118.6" y="112">I4</text>
<text x="130.5" y="112">O4</text>
<text x="130.5" y="109.5">O3</text>
<text x="137.4" y="113.3">D13</text>
<text x="137.4" y="108.2">D11</text>
<text x="137.4" y="110.7">D12</text>
<text x="142.7" y="113.3">LED12</text>
<text x="142.7" y="108.2">LED10</text>
<text x="142.7" y="110.7">LED11</text>
<text x="118.6" y="114.5">I5</text>
<text x="118.6" y="117.1">I6</text>
<text x="118.6" y="119.6">I7</text>
<text x="130.5" y="119.6">O7</text>
<text x="130.5" y="117.1">O6</text>
<text x="130.5" y="114.5">O5</text>
<text x="137.4" y="115.8">D14</text>
<text x="137.4" y="118.4">D15</text>
<text x="142.7" y="115.8">LED13</text>
<text x="142.7" y="118.4">LED14</text>
<text x="118.6" y="122.2">I8</text>
<text x="126.4" y="123.6" transform="rotate(-90 126.4 123.6)">GND</text>
<text x="130.5" y="122.2">O8</text>
<text x="137.4" y="120.9">D16</text>
<text x="142.7" y="120.9">LED15</text>
<text x="115.8" y="128.3">RN2</text>
<text x="115.9" y="130.8">10k</text>
<text x="123.8" y="134.2">GND</text>
<text x="110.4" y="142.5">GND</text>
<text x="14.1" y="185.7">PWR_FLAG</text>
<text x="25.4" y="185">VCC</text>
<text x="19" y="197.1">GND</text>
<text x="24.6" y="196.5">PWR_FLAG</text>
</g>
<g font-size="1.8" fill="#0f0f0f">
<text x="35.6" y="46.9">PA0</text>
<text x="53.3" y="46.9">PA1</text>
<text x="35.6" y="52">PA4</text>
<text x="35.6" y="49.4">PA2</text>
<text x="53.3" y="49.4">PA3</text>
<text x="53.3" y="52">PA5</text>
<text x="35.6" y="57">PC4</text>
<text x="35.6" y="54.5">PA6</text>
<text x="35.6" y="59.6">PC6</text>
<text x="53.3" y="59.6">PC7</text>
<text x="53.3" y="54.5">PA7</text>
<text x="53.3" y="57">PC5</text>
<text x="87" y="58.3">PA7</text>
<text x="184.8" y="58.3">PC7</text>
<text x="35.6" y="62.1">VCC</text>
<text x="53.3" y="62.1">GND</text>
<text x="87" y="63.4">PA5</text>
<text x="87" y="65.9">PA4</text>
<text x="87" y="60.9">PA6</text>
<text x="184.8" y="65.9">PC4</text>
<text x="184.8" y="63.4">PC5</text>
<text x="184.8" y="60.9">PC6</text>
<text x="87" y="68.5">PA3</text>
<text x="87" y="71">PA2</text>
<text x="184.8" y="68.5">PC3</text>
<text x="184.8" y="71">PC2</text>
<text x="87" y="73.6">PA1</text>
<text x="87" y="76.1">PA0</text>
<text x="184.8" y="76.1">PC0</text>
<text x="184.8" y="73.6">PC1</text>
<text x="35.6" y="80.5">PB0</text>
<text x="35.6" y="83.1">PB2</text>
<text x="53.3" y="80.5">PB1</text>
<text x="53.3" y="83.1">PB3</text>
<text x="35.6" y="88.2">PB6</text>
<text x="35.6" y="85.6">PB4</text>
<text x="53.3" y="88.2">PB7</text>
<text x="53.3" y="85.6">PB5</text>
<text x="35.6" y="90.7">PC0</text>
<text x="35.6" y="95.8">VCC</text>
<text x="35.6" y="93.2">PC2</text>
<text x="53.3" y="90.7">PC1</text>
<text x="53.3" y="95.8">GND</text>
<text x="53.3" y="93.2">PC3</text>
<text x="87" y="105.9">PB6</text>
<text x="87" y="103.4">PB7</text>
<text x="87" y="108.5">PB5</text>
<text x="87" y="111">PB4</text>
<text x="87" y="113.6">PB3</text>
<text x="87" y="116.1">PB2</text>
<text x="87" y="118.6">PB1</text>
<text x="87" y="121.2">PB0</text>
</g>
<g font-size="1.8" fill="#a90000">
<text x="41.4" y="47">1</text>
<text x="50.3" y="47">2</text>
<text x="41.4" y="49.5">3</text>
<text x="41.4" y="52.1">5</text>
<text x="50.3" y="49.5">4</text>
<text x="50.3" y="52.1">6</text>
<text x="40.9" y="59.7">11</text>
<text x="41.4" y="54.6">7</text>
<text x="41.4" y="57.1">9</text>
<text x="49.8" y="57.1">10</text>
<text x="49.8" y="59.7">12</text>
<text x="50.3" y="54.6">8</text>
<text x="116.3" y="58.4">1</text>
<text x="133.6" y="55.9">10</text>
<text x="133.6" y="58.4">18</text>
<text x="214.1" y="58.4">1</text>
<text x="231.4" y="55.9">10</text>
<text x="231.4" y="58.4">18</text>
<text x="40.9" y="62.2">13</text>
<text x="49.8" y="62.2">14</text>
<text x="116.3" y="61">2</text>
<text x="116.3" y="63.5">3</text>
<text x="133.6" y="63.5">16</text>
<text x="133.6" y="61">17</text>
<text x="150.6" y="60.2">2</text>
<text x="150.6" y="62.7">3</text>
<text x="150.6" y="65.3">4</text>
<text x="158.9" y="60.2">1</text>
<text x="214.1" y="61">2</text>
<text x="214.1" y="63.5">3</text>
<text x="231.4" y="63.5">16</text>
<text x="231.4" y="61">17</text>
<text x="248.4" y="60.2">2</text>
<text x="248.4" y="62.7">3</text>
<text x="248.4" y="65.3">4</text>
<text x="256.7" y="60.2">1</text>
<text x="116.3" y="66">4</text>
<text x="116.3" y="68.6">5</text>
<text x="116.3" y="71.1">6</text>
<text x="133.6" y="71.1">13</text>
<text x="133.6" y="68.6">14</text>
<text x="133.6" y="66">15</text>
<text x="150.6" y="67.8">5</text>
<text x="150.6" y="70.4">6</text>
<text x="214.1" y="66">4</text>
<text x="214.1" y="68.6">5</text>
<text x="214.1" y="71.1">6</text>
<text x="231.4" y="71.1">13</text>
<text x="231.4" y="68.6">14</text>
<text x="231.4" y="66">15</text>
<text x="248.4" y="67.8">5</text>
<text x="248.4" y="70.4">6</text>
<text x="116.3" y="73.7">7</text>
<text x="116.3" y="76.2">8</text>
<text x="133.6" y="76.2">11</text>
<text x="133.6" y="73.7">12</text>
<text x="150.6" y="72.9">7</text>
<text x="150.6" y="75.4">8</text>
<text x="150.6" y="78">9</text>
<text x="214.1" y="73.7">7</text>
<text x="214.1" y="76.2">8</text>
<text x="231.4" y="76.2">11</text>
<text x="231.4" y="73.7">12</text>
<text x="248.4" y="72.9">7</text>
<text x="248.4" y="75.4">8</text>
<text x="248.4" y="78">9</text>
<text x="41.4" y="80.6">1</text>
<text x="41.4" y="83.2">3</text>
<text x="50.3" y="80.6">2</text>
<text x="50.3" y="83.2">4</text>
<text x="96.1" y="80.1" transform="rotate(-90 96.1 80.1)">9</text>
<text x="98.7" y="80.1" transform="rotate(-90 98.7 80.1)">8</text>
<text x="101.2" y="80.1" transform="rotate(-90 101.2 80.1)">7</text>
<text x="103.8" y="80.1" transform="rotate(-90 103.8 80.1)">6</text>
<text x="106.3" y="80.1" transform="rotate(-90 106.3 80.1)">5</text>
<text x="108.8" y="80.1" transform="rotate(-90 108.8 80.1)">4</text>
<text x="111.4" y="80.1" transform="rotate(-90 111.4 80.1)">3</text>
<text x="113.9" y="80.1" transform="rotate(-90 113.9 80.1)">2</text>
<text x="125.5" y="80.8" transform="rotate(-90 125.5 80.8)">9</text>
<text x="193.9" y="80.1" transform="rotate(-90 193.9 80.1)">9</text>
<text x="196.5" y="80.1" transform="rotate(-90 196.5 80.1)">8</text>
<text x="199" y="80.1" transform="rotate(-90 199 80.1)">7</text>
<text x="201.5" y="80.1" transform="rotate(-90 201.5 80.1)">6</text>
<text x="204.1" y="80.1" transform="rotate(-90 204.1 80.1)">5</text>
<text x="206.6" y="80.1" transform="rotate(-90 206.6 80.1)">4</text>
<text x="209.2" y="80.1" transform="rotate(-90 209.2 80.1)">3</text>
<text x="211.7" y="80.1" transform="rotate(-90 211.7 80.1)">2</text>
<text x="223.3" y="80.8" transform="rotate(-90 223.3 80.8)">9</text>
<text x="41.4" y="85.7">5</text>
<text x="41.4" y="88.3">7</text>
<text x="50.3" y="85.7">6</text>
<text x="50.3" y="88.3">8</text>
<text x="113.9" y="88.4" transform="rotate(-90 113.9 88.4)">1</text>
<text x="211.7" y="88.4" transform="rotate(-90 211.7 88.4)">1</text>
<text x="40.9" y="93.3">11</text>
<text x="40.9" y="95.9">13</text>
<text x="41.4" y="90.8">9</text>
<text x="49.8" y="90.8">10</text>
<text x="49.8" y="93.3">12</text>
<text x="49.8" y="95.9">14</text>
<text x="133.6" y="101">10</text>
<text x="116.3" y="103.5">1</text>
<text x="116.3" y="106">2</text>
<text x="133.6" y="106">17</text>
<text x="133.6" y="103.5">18</text>
<text x="150.6" y="105.3">2</text>
<text x="150.6" y="107.8">3</text>
<text x="158.9" y="105.3">1</text>
<text x="116.3" y="108.6">3</text>
<text x="116.3" y="111.1">4</text>
<text x="116.3" y="113.7">5</text>
<text x="133.6" y="113.7">14</text>
<text x="133.6" y="111.1">15</text>
<text x="133.6" y="108.6">16</text>
<text x="150.6" y="110.4">4</text>
<text x="150.6" y="112.9">5</text>
<text x="116.3" y="116.2">6</text>
<text x="116.3" y="118.7">7</text>
<text x="133.6" y="118.7">12</text>
<text x="133.6" y="116.2">13</text>
<text x="150.6" y="115.4">6</text>
<text x="150.6" y="118">7</text>
<text x="96.1" y="125.2" transform="rotate(-90 96.1 125.2)">9</text>
<text x="98.7" y="125.2" transform="rotate(-90 98.7 125.2)">8</text>
<text x="101.2" y="125.2" transform="rotate(-90 101.2 125.2)">7</text>
<text x="103.8" y="125.2" transform="rotate(-90 103.8 125.2)">6</text>
<text x="106.3" y="125.2" transform="rotate(-90 106.3 125.2)">5</text>
<text x="108.8" y="125.2" transform="rotate(-90 108.8 125.2)">4</text>
<text x="111.4" y="125.2" transform="rotate(-90 111.4 125.2)">3</text>
<text x="113.9" y="125.2" transform="rotate(-90 113.9 125.2)">2</text>
<text x="116.3" y="121.3">8</text>
<text x="125.5" y="125.8" transform="rotate(-90 125.5 125.8)">9</text>
<text x="133.6" y="121.3">11</text>
<text x="150.6" y="120.5">8</text>
<text x="150.6" y="123.1">9</text>
<text x="113.9" y="133.5" transform="rotate(-90 113.9 133.5)">1</text>
</g>
</svg>
